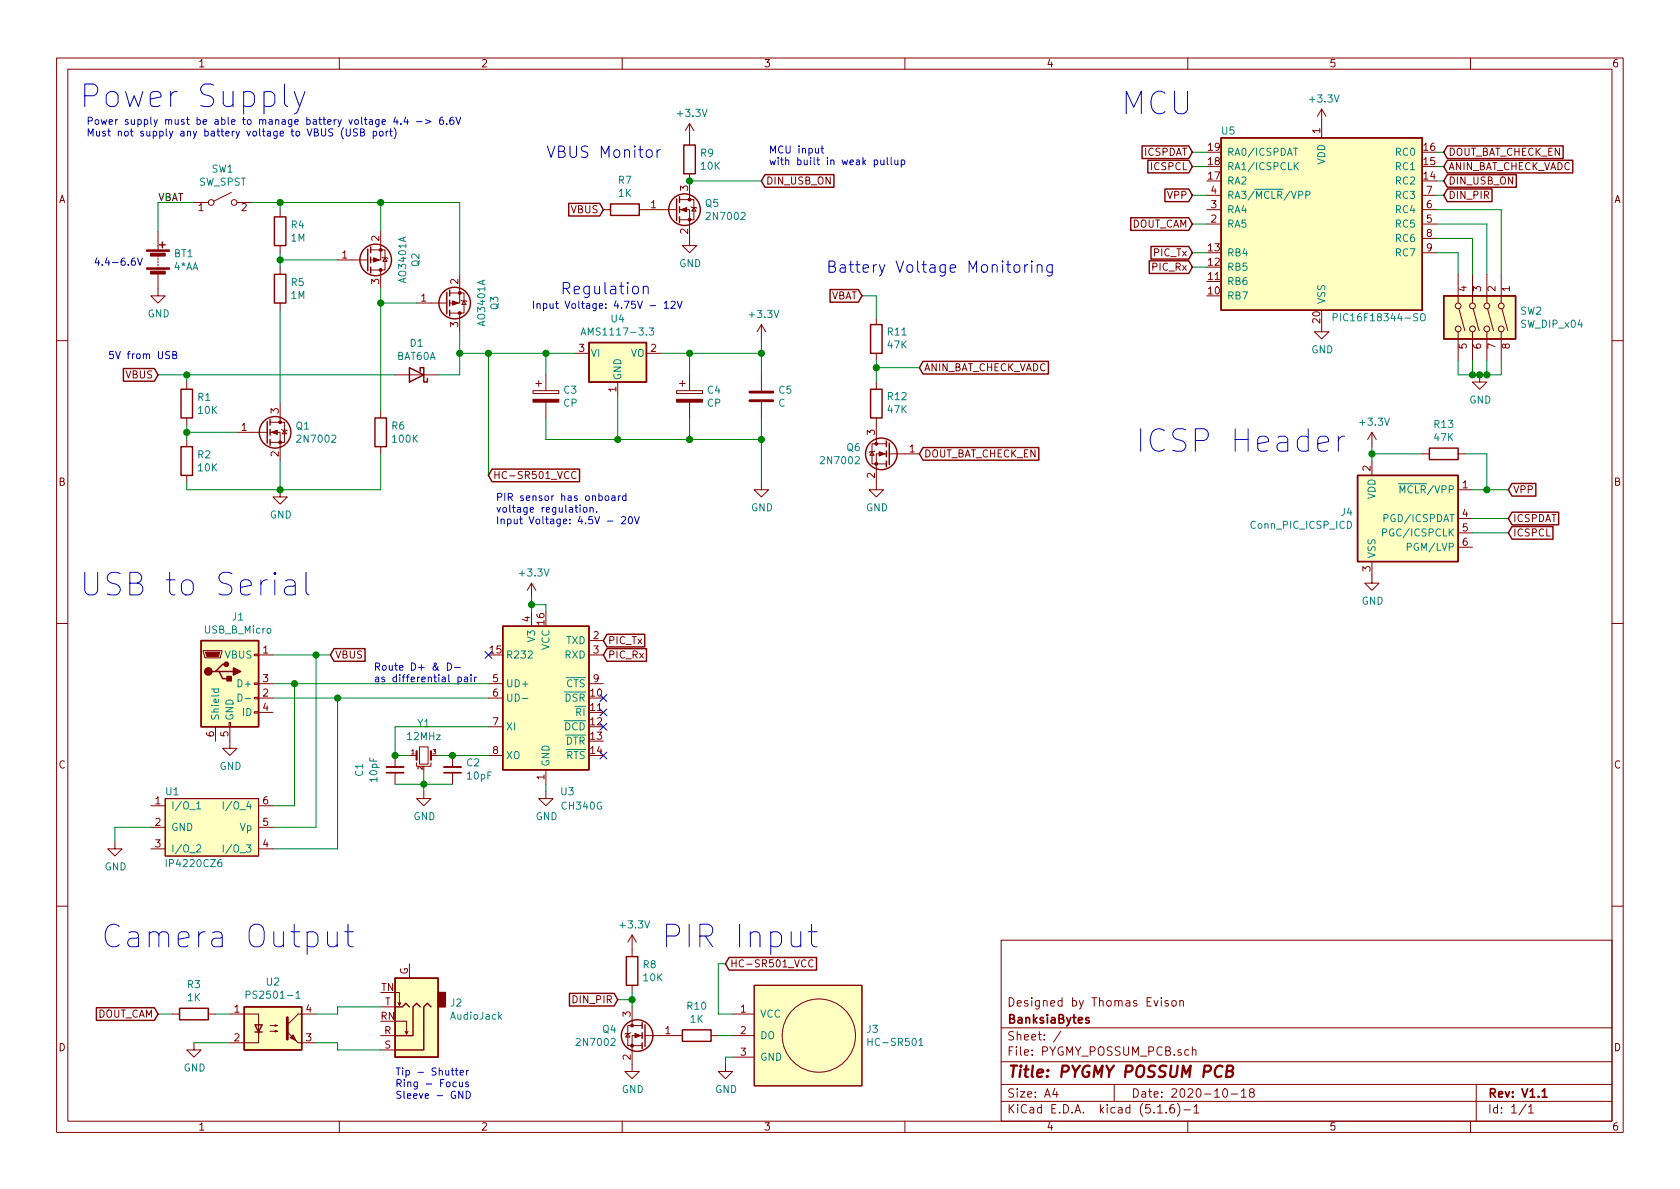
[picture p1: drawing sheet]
<svg xmlns="http://www.w3.org/2000/svg" width="297mm" height="210mm" viewBox="0 0 297 210" stroke-linecap="round" stroke-linejoin="round" font-family="sans-serif">
<g fill="none" stroke="#840000" stroke-width=".18">
<path d="M10 10.3h277v189.9h-277zM12 12.2h273v186.1h-273zM60 10.3v1.9M110 10.3v1.9M160 10.3v1.9M210 10.3v1.9M233.7 19.3l-.8 1.3M233.7 19.3v5.1M233.7 19.3l.7 1.3M260 10.3v1.9M34.3 35.8h2.5M40.9 34l-3.1 1.6"/>
<path d="M41.9 35.8h2.5M49.5 37.1v1.2M106.7 37.1h1.2M113 37.1h6.6M120.1 37.1h1.8v6.3h1.3l-1.3 1.3-1.3-1.3h1.3M120.1 35.3h2.6v3.6h-2.6M121.9 21.8v3.8M121.9 30.7v4.6M121.9 21.8l-.7 1.3M121.9 21.8l.8 1.3M122.2 36.6l.1 .1h.8l.1 .1M122.7 36.7l.4 .6h-.8z"/>
<path d="M213.4 37.1h2.5M213.4 39.6h2.5M213.4 34.5h2.5M251.5 37.1h2.5M251.5 39.6h2.5M251.5 34.5h2.5M27.9 48.5v3.8h1.3l-1.3 1.3-1.2-1.3h1.2M27.9 40.9v3.3M27.9 45.2v.3M27.9 45.7v.3M27.9 46.2v.3M27.9 46.7v.3"/>
<path d="M27.9 47.2v.3M49.5 43.4v1.3M49.5 47.2v1.3M49.5 53.6v1.3M59.7 46h5.3M65.5 44.2h2.6v3.5h-2.6M67.3 40.9v5.1h-1.8M67.3 47.7v3.3M67.6 45.5l.1 .1h.8l.1 .1M68.1 45.6l.4 .6h-.8zM73.7 53.6h5.3M79.5 51.8h2.5v3.6h-2.5"/>
<path d="M81.3 48.5v5.1h-1.8M81.3 55.4v3.3M81.5 53.1l.2 .1h.7l.1 .1M82 53.2l.4 .6h-.7zM134.6 57.4l-.7 1.3M134.6 57.4v2.5M134.6 57.4l.8 1.3M154.9 56.1v1.3M233.7 57.4v1.3h1.2l-1.2 1.2-1.3-1.2h1.3M251.5 42.2h2.5M251.5 44.7h2.5M257.8 48.5v5.1"/>
<path d="M257.8 58.7v5M258 54.6l1 3.9M260.3 48.5v5.1M260.3 58.7v5M260.5 54.6l1 3.9M262.9 48.5v5.1M262.9 58.7v5M263 54.6l1.1 3.9M265.4 48.5v5.1M265.4 58.7v5M265.6 54.6l1 3.9M10 60.2h2"/>
<path d="M33 67.6v1.2M33 73.9v1.3M33 77.7v1.3M41.9 76.4h5.3M47.8 76.4h1.7v5.1M47.8 74.7h2.5v3.5h-2.5M49.5 71.4v3.3M49.8 75.9l.1 .2h.8l.1 .1M50.3 76.1l.4 .6h-.8zM67.3 72.6v1.3M67.3 79v1.3M69.8 66.3h7.7"/>
<path d="M94.2 69.1h4.6v.5h-4.6zM94.7 67.8h1.1M95.2 67.3v1M96.5 66.3v2.8M96.5 71.1v2.8M101.6 62.5h2.5M109.2 67.6v2.5M114.3 62.5h2.5M119.6 69.1h4.6v.5h-4.6zM120.1 67.8h1.1M120.6 67.3v1M121.9 66.3v2.8"/>
<path d="M121.9 71.1v2.8M134.6 66.3v2.8M134.6 71.1v2.8M154.2 79.9l.4 .6h-.8zM154.7 79.8l-.1 .1h-.8l-.1 .1M154.9 62.5v1.2M154.9 67.6v1.2M154.9 73.9v4.6M156.7 78.5h-2.5v3.5h2.5M242.6 76.4v2.6M242.6 76.4l-.8 1.3M242.6 76.4l.7 1.3"/>
<path d="M261.6 66.3v1.3h1.3l-1.3 1.2-1.3-1.2h1.3M285 60.2h2M33 84.1v1.2M49.5 86.6v1.3h1.3l-1.3 1.2-1.2-1.2h1.2M101.9 83.5a.6 .6 0 0 0-.9 .4 .6 .6 0 0 0 .6 .7l.3-.1M134.6 85.3v1.3h1.3l-1.3 1.3-1.3-1.3h1.3M156.7 80.3h-1.8v6.3h1.3l-1.3 1.3-1.2-1.3h1.2M157.2 80.3h5.4M242.6 99.3v3.8h1.2l-1.2 1.3-1.3-1.3h1.3M242.6 81.5v2.6M251.5 80.3h1.2M257.8 80.3h1.3"/>
<path d="M257.8 86.6h2.5M257.8 91.7h2.5M257.8 94.2h2.5M257.8 96.8h2.5M10 110.3h2M35.9 115.1h3.3v.2l-.2 1h-2.8zM45 115.7h.7v.2h-.7zM45.7 115.8h2.6M94 103.1l-.8 1.3M94 103.1v2.6M94 108.2v2.5M94 103.1l.7 1.3"/>
<path d="M104.1 115.8h2.6M104.1 113.3h2.6M285 110.3h2M38.1 128.5v2.6M40.5 127.8h.3v.7h-.3zM40.6 128.5v3.8h1.3l-1.3 1.3-1.2-1.3h1.2M45 125.9h.7v.2h-.7zM45 123.3h.7v.3h-.7zM45 120.8h.7v.2h-.7zM45.7 123.4h2.6M45.7 120.9h2.6M45.7 126h2.6"/>
<path d="M69.8 133.6v2M69.8 136.6v2.1M72.4 133.6h1.3M73.7 134.9v.6h2.5v-.6M74.2 132.1h1.5v3h-1.5zM74.9 139.9v1.3h1.3l-1.3 1.3-1.2-1.3h1.2M76.2 133.6h1.3M80 133.6v2M80 136.6v2.1M86.4 123.4h2.5M86.4 120.9h2.5M86.4 128.5h2.5"/>
<path d="M86.4 133.6h2.5M96.5 139.9v1.3h1.3l-1.3 1.3-1.3-1.3h1.3M96.5 136.1v2.6M104.1 120.9h2.6M20.3 148.8v1.3h1.3l-1.3 1.3-1.3-1.3h1.3M26.7 142.5h2.5M26.7 146.3h2.5M26.7 150.1h2.5M29.2 141.2h16.5v10.2h-16.5zM45.7 142.5h2.6M45.7 146.3h2.6M45.7 150.1h2.6"/>
<path d="M10 160.2h2M30.5 179.3h1.2M36.8 179.3h1.3M40.6 179.3h5.1v3.8v-1.9M55.9 179.3h-3.2l-1.9 1.9M67.3 178h2.5M69.8 175.5h.8v2.3l.3-.5M70.4 177.3l.2 .5M72.4 170.4v2.6M111.8 165.3v3.9M111.8 174.2v1.3M111.8 178v3.4"/>
<path d="M111.8 165.3l-.8 1.3M111.8 165.3l.7 1.3M129.5 179.3h3.8M133.3 174.2h19.1v17.8h-19.1zM143.8 169.8a.6 .6 0 0 0-.9 .5 .6 .6 0 0 0 .6 .7l.3-.1M177 166.3h108v32h-108zM205.3 176.4v.2M205.3 176.9v1M206.6 177l-.4-.1-.2 .2v.3l.6 .1v.3h-.6M207.3 177.1l.2-.2 .4 .2v.7l-.2 .1-.4-.1zM208.6 177.1l.2-.2 .4 .1v.9M208.6 176.9v1"/>
<path d="M285 160.2h2M34.3 184.4v1.3h1.3l-1.3 1.2-1.3-1.2h1.3M45.7 182.5v1.9h-5.1M47.8 182.4h1.2l-.4 .1v-.3l.4 .2M47.8 181.4h1.2l-.4 .1v-.3l.4 .2M52.7 184.4h3.2M60 198.3v1.9M67.3 183.1h2.5M67.3 185.7h2.5M69.8 180.6h2.1v2.3l.2-.5M71.6 182.4l.3 .5M110 198.3v1.9"/>
<path d="M111 182.7l.4 .7h-.8zM111.5 182.6l-.1 .1h-.8l-.1 .2M113.5 183.1h-1.7v6.4h1.2l-1.2 1.2-1.3-1.2h1.3M113.5 181.4h-2.5v3.5h2.5M114 183.1h6.6M125.7 183.1h1.3M128.3 188.2v1.3h1.2l-1.2 1.2-1.3-1.2h1.3M129.5 183.1h3.8M129.5 186.9h3.8M160 198.3v1.9M177 194.8h108M177 191.8h108"/>
<path d="M177 187.8h108M177 181.8h108M186.5 192.5l-.4 1h1M186.8 193v1M187.6 182.3l-1.3 2M197 191.8v3M204.7 196.8h.8M206.2 196.7v.1M207.5 195.3a.59 .59 0 0 0-.7 .7v.5l.2 .2 .4 .1 .2-.1 .1-.5-.2-.2-.4-.1-.3 .3M208.2 195.1a1.71 1.71 0 0 1 0 2.3M209.3 196.3h1.2M210 198.3v1.9"/>
<path d="M210.2 185.7l-.4-.1-.3 .3 .1 .6h.6M210.8 185.7l.2-.1 .4 .1 .1 .9M210.8 185.1v1.5M211.1 195.8l.4-.5v1.5M211.1 196.8h.9M216.3 192.7l.4-.2a.94 .94 0 0 1 0 1.5 .79 .79 0 0 1-.4-1.3zM217.7 193.5h1.1M219.5 193l.4-.5v1.5M219.5 194h.8M221.2 193.2l-.3-.3 .1-.2 .2-.2 .4 .1 .2 .2-.1 .2-.6 .2a.48 .48 0 0 0-.1 .7l.2 .1 .5-.1a.48 .48 0 0 0-.1-.7h-.1M260 198.3v1.9M261 191.8v6.5"/>
<path d="M269.8 195.2l-1.2 2M270.3 195.8l.4-.5v1.5M270.3 196.8h.8"/>
<circle cx="37.3" cy="35.8" r=".51"/>
<circle cx="41.4" cy="35.8" r=".51"/>
<circle cx="257.8" cy="54.1" r=".51"/>
<circle cx="257.8" cy="58.2" r=".51"/>
<circle cx="260.3" cy="58.2" r=".51"/>
<circle cx="260.3" cy="54.1" r=".51"/>
<circle cx="262.9" cy="58.2" r=".51"/>
<circle cx="262.9" cy="54.1" r=".51"/>
<circle cx="265.4" cy="54.1" r=".51"/>
<circle cx="265.4" cy="58.2" r=".51"/>
<circle cx="144.8" cy="183.1" r="6.5"/>
</g>
<path d="M68.3 136.6h3.1M78.5 136.6h3M192.5 180l-.3-.1-.2 .2v.3l.5 .1v.3h-.5M272.7 193l.4-.5v1.5M272.7 194h.8" fill="none" stroke="#840000" stroke-width=".3"/>
<path d="M216.9 189.4l.9-.1a.47 .47 0 0 0 .2-.5 .47 .47 0 0 0-.3-.4h-.7l-.2 2h.8a.53 .53 0 0 0 .4-.5 .53 .53 0 0 0-.4-.5" fill="none" stroke="#840000" stroke-width=".41"/>
<g fill="none" stroke="#840000" stroke-width=".25">
<path d="M48.5 38.3h2v5.1h-2zM100.6 36h5.4l.7 1.1-.7 1.1h-5.4zM107.9 36.1h5.1v2h-5.1zM119.6 35.2v3.8M120.1 34.8v1M120.1 36.6v1M120.1 38.3v1.1M120.9 25.6h2v5.1h-2zM135.3 30.9h12.1v2.2h-12.1l-.7-1.1zM199.9 38.5h10.3l.6 1.1-.6 1.1h-10.3zM201.9 25.8h8.3l.6 1.1-.6 1.1h-8.3zM202.9 28.3h7.3l.6 1.2-.6 1.1h-7.3z"/>
<path d="M206 33.4h4.2l.6 1.1-.6 1.2h-4.2zM215.9 24.4h35.6v30.5h-35.6zM255.9 30.9h12.2v2.2h-12.2l-.6-1.1zM255.9 28.3h22.2v2.3h-22.2l-.6-1.1zM255.9 25.8h20.5v2.2h-20.5l-.6-1.1zM255.9 33.4h7.9v2.3h-7.9l-.6-1.2zM28.2 43.3h1M28.7 42.8v1M48.5 48.5h2v5.1h-2zM65 44.1v3.8M65.5 43.7v1M65.5 45.5v1"/>
<path d="M65.5 47.2v1.1M79 51.7v3.8M79.5 51.3v1M79.5 53.1v1M79.5 54.9v1M146.8 51.2h5l.6 1.1-.6 1.1h-5zM153.9 57.4h2.1v5.1h-2.1zM203.2 46.1h7l.6 1.1-.6 1.2h-7zM203.5 43.6h6.7l.6 1.1-.6 1.1h-6.7zM255.3 52.3h12.7v7.6h-12.7zM21.8 65.2h5.5l.6 1.1-.6 1.1h-5.5zM32 79h2v5.1h-2z"/>
<path d="M32 68.8h2v5.1h-2zM47.2 74.5v3.9M47.8 74.2v1M47.8 75.9v1.1M47.8 77.7v1M66.3 73.9h2v5.1h-2zM72.4 65l2.5 1.3-2.5 1.3zM74.3 65.7v-.7h.6v2.6h.7v-.7M104.1 60.6h10.2v7h-10.2zM153.9 68.8h2.1v5.1h-2.1zM156.7 78v1M156.7 79.8v1"/>
<path d="M157.2 78.4v3.8M163.2 63.9h22.2v2.2h-22.2l-.6-1.1zM163.2 79.1h20.5v2.3h-20.5l-.6-1.1zM252.7 79.2h5.1v2.1h-5.1zM87 83h15.5v2.2h-15.5l-.6-1.1zM156.7 81.5v1M240 84.1h17.8v15.2h-17.8zM267.3 85.5h4.3v2.2h-4.3l-.6-1.1zM267.3 90.6h8.3v2.2h-8.3l-.6-1.1zM267.3 93.1h7.3v2.2h-7.3l-.6-1.1zM35.6 113.3h10.1v15.2h-10.1zM38.1 118.7h.6l.7 1.3h1.2"/>
<path d="M38.7 118.7h2.6M40 117.5h-.6l-1.3 1.2h-.6M59.1 114.7h5.4v2.2h-5.4l-.7-1.1zM88.9 110.7h15.2v25.4h-15.2zM107.3 114.7h7v2.2h-7l-.6-1.1zM107.3 112.2h6.7v2.2h-6.7l-.6-1.1zM17 178.2h10.3l.6 1.1-.6 1.1h-10.3zM31.7 178.3h5.1v2h-5.1zM43.2 178h10.1v7.7h-10.1zM69.8 173h7.7v13.9h-7.7zM69.8 178h1.3l.7-.6 .6 .6M74.3 178l-.6-.6-.7 .6v5.1h-3.2"/>
<path d="M76.2 178l-.6-.6-.7 .6v7.7h-5.1M100.7 175.7h7.9l.6 1.1-.6 1.1h-7.9zM110.7 169.2h2.1v5h-2.1zM128.9 169.3h15.5v2.2h-15.5l-.6-1.1zM45.1 181.2h1.3l-.7 1.3zM45.1 182.5h1.3M113.5 180.8v1.1M113.5 182.6v1M113.5 184.4v1M114 181.2v3.8M120.6 182.1h5.1v2h-5.1z"/>
<circle cx="121" cy="37.1" r="2.79"/>
<circle cx="66.4" cy="46" r="2.79"/>
<circle cx="80.4" cy="53.6" r="2.79"/>
<circle cx="48.6" cy="76.4" r="2.79"/>
<circle cx="155.8" cy="80.3" r="2.79"/>
<circle cx="112.6" cy="183.1" r="2.79"/>
</g>
<g fill="#ffffc2" stroke="#ffffc2" stroke-width=".18">
<path d="M69.8 173h7.7v13.9h-7.7z"/>
<path d="M43.2 178h10.1v7.7h-10.1z"/>
<path d="M29.2 141.2h16.5v10.2h-16.5z"/>
<path d="M133.3 174.2h19.1v17.8h-19.1z"/>
<path d="M104.1 60.6h10.2v7h-10.2z"/>
<path d="M255.3 52.3h12.7v7.6h-12.7z"/>
<path d="M240 84.1h17.8v15.2h-17.8z"/>
<path d="M215.9 24.4h35.6v30.5h-35.6z"/>
<path d="M35.6 113.3h10.1v15.2h-10.1z"/>
<path d="M88.9 110.7h15.2v25.4h-15.2z"/>
</g>
<g fill="#840000" stroke="#840000" stroke-width=".25">
<path d="M77.5 175.5h1.2v2.5h-1.2z"/>
<path d="M40.1 119.6h.8v.8h-.8z"/>
<path d="M41.3 118.1l1.2 .6-1.2 .7z"/>
<circle cx="36.8" cy="118.7" r=".63"/>
<circle cx="40" cy="117.5" r=".38"/>
</g>
<g fill="none" stroke="#008484" stroke-width=".18">
<path d="M228.7 26.2h.7M229 29.3l.6 .7M229.6 28.7l-.8 .8M230.9 34.5l.6-.1 .1-.1-.1-.3-.1-.2h-.5v1.3M102.7 59.3l.4-1.3 .5 1.3M102.9 58.9h.6M114.8 58h.8l-.5 .5 .4 .1 .1 .4-.3 .3-.5-.2M235.7 56.1l.7-.1v-.4l-.2-.1h-.5v1.2M251.2 55.6a.45 .45 0 0 1 .7 0 .88 .88 0 0 1-.2 1.1h-.4a1.07 1.07 0 0 1-.1-1.1zM244.4 94.2l.7-.1 .1-.2-.1-.3-.2-.1h-.5v1.3M244.7 91.6l.7-.1v-.4l-.2-.1h-.5v1.2M247.2 85.5h1.5"/>
<path d="M247.5 87.2v-1.3l.5 .9 .4-.9v1.3M248.8 96.7l.7-.1v-.4l-.2-.1h-.5v1.2M37.4 121.8h1.3M37.9 121.8l-.1 .4 .2 .2 .6-.1v-.5M42.1 122.7a.64 .64 0 0 1 .7 .7 .64 .64 0 0 1-.7 .6zM43.4 123.5h.9M92.4 123.5h.9M34.8 142.1l.3-.3v1.2M34.8 149.5l.5-.1 .2 .4-.1 .2-.7 .7h.8M34.8 143h.7M39.5 141.8v1.2M39.5 149.4v1.3"/>
<path d="M41 149.3l-1.1 1.7M41 141.7l-1.1 1.7M43.5 175.9l.7-.1v-.4l-.2-.1h-.5v1.2M52.3 175.6l.4-.3v1.2M52.3 176.5h.8M88.3 179.8l.4 .4M88.7 179.4l-.5 .5M153.5 183.6v1.3M153.5 184.2h.7M162.5 184.9h.7"/>
</g>
<g fill="#840000" stroke="#840000" stroke-width=".18">
<path d="M66 45.6l1.1 .4-1.1 .3z"/>
<path d="M155.4 79.9l1.1 .4-1.1 .3z"/>
<path d="M50.8 182.5l1.9 1.9z"/>
<path d="M51.3 183.5l.5-.5 .5 1z"/>
<path d="M120.4 37.1l1-.4v.8z"/>
<path d="M48 76.4l1-.3v.7z"/>
<path d="M80 53.2l1 .4-1 .4z"/>
<path d="M25.9 47.4h4.1v.2h-4.1z"/>
<path d="M25.9 44.2h4.1v.2h-4.1z"/>
<path d="M26.6 47.9h2.6v.6h-2.6z"/>
<path d="M26.6 44.8h2.6v.5h-2.6z"/>
<path d="M94.2 70.6h4.6v.5h-4.6z"/>
<path d="M119.6 70.6h4.6v.5h-4.6z"/>
<path d="M112.3 182.7l1 .4-1 .4z"/>
<path d="M36.3 115.3h2.6l-.3 .8h-2z"/>
<circle cx="67.3" cy="44.2" r=".25"/>
<circle cx="67.3" cy="47.7" r=".25"/>
<circle cx="154.9" cy="82" r=".25"/>
<circle cx="154.9" cy="78.5" r=".25"/>
<circle cx="121.9" cy="38.9" r=".25"/>
<circle cx="121.9" cy="35.3" r=".25"/>
<circle cx="49.5" cy="78.2" r=".25"/>
<circle cx="49.5" cy="74.7" r=".25"/>
<circle cx="81.3" cy="51.8" r=".25"/>
<circle cx="81.3" cy="55.4" r=".25"/>
<circle cx="111.8" cy="184.9" r=".25"/>
<circle cx="111.8" cy="181.4" r=".25"/>
</g>
<path d="M132.6 70.9h4.1M132.6 69.3h4.1M50.8 180v3.8" fill="none" stroke="#840000" stroke-width=".51"/>
<path d="M68.3 135.6h3.1M78.5 135.6h3" fill="none" stroke="#840000" stroke-width=".33"/>
<path d="M73.7 132.8v1.6M76.2 132.8v1.6" fill="none" stroke="#840000" stroke-width=".38"/>
<g fill="none" stroke="#008400" stroke-width=".18">
<path d="M34.3 35.8h-6.4v5.1M44.4 35.8h36.9v12.7M49.5 35.8v1.3M67.3 35.8v5.1M121.9 32h12.7M210.8 39.6h2.6M210.8 34.5h2.6M210.8 29.5h2.6M210.8 26.9h2.6M254 39.6h8.9v8.9M254 37.1h11.4v11.4M254 34.5h1.3"/>
<path d="M254 32h1.3M254 29.5h1.3M254 26.9h1.3M49.5 44.7v2.5M49.5 54.9v16.5M49.5 46h10.2M67.3 51v21.6M67.3 53.6h6.4M81.3 58.7v7.6h-3.8M134.6 59.9v6.4M152.4 52.3h2.5v3.8M210.8 47.2h2.6"/>
<path d="M210.8 44.7h2.6M254 44.7h3.8v3.8M254 42.2h6.3v6.3M27.9 66.3h41.9M33 66.3v1.3M33 75.2v2.5M33 76.4h8.9M81.3 62.5h20.3M86.4 62.5v21.6M96.5 62.5v3.8M96.5 73.9v3.8h38.1M109.2 70.1v7.6"/>
<path d="M116.8 62.5h17.8M121.9 62.5v3.8M121.9 73.9v3.8M134.6 73.9v11.4M154.9 63.7v3.9M154.9 65h7.7M242.6 79v2.5M257.8 63.7v2.6h7.6v-2.6M260.3 63.7v2.6M262.9 63.7v2.6M49.5 81.5v5.1M67.3 80.3v6.3h-34.3v-1.3"/>
<path d="M242.6 80.3h8.9M259.1 80.3h3.8v6.3M260.3 86.6h6.4M260.3 94.2h6.4M260.3 91.7h6.4M48.3 115.8h10.1M55.9 115.8v30.5h-7.6M94 105.7v2.5M94 106.9h2.5v1.3M48.3 120.9h38.1M48.3 123.4h38.1M52.1 120.9v21.6h-3.8"/>
<path d="M59.7 123.4v26.7h-11.4M69.8 138.7h10.2M74.9 136.1v3.8M77.5 133.6h8.9M86.4 128.5h-16.6v5.1h2.6M96.5 138.7v1.2M26.7 146.3h-6.4v2.5M27.9 179.3h2.6M38.1 179.3h2.5M67.3 178h-7.6v1.3h-3.8M109.2 176.8h2.6M111.8 175.5v2.5"/>
<path d="M127 170.4v8.9h2.5M34.3 184.4h6.3M55.9 184.4h3.8v1.3h7.6M127 183.1h2.5M129.5 186.9h-1.2v1.3"/>
</g>
<g fill="none" stroke="#0000c2" stroke-width=".18">
<path d="M50.3 14.9v3.4l.2 .4 .4 .1M52 16.2l1 2.6M53.9 16.2l-1.3 3.6-.6 .4M60.7 22.6a1.4 1.4 0 0 0 0 1.9M61.2 22.8v1l.2 .2h.3l.2-.2v-1M63.2 22.9l-.5-.1-.2 .1 .1 .4 .5 .3 .1 .2-.2 .2h-.5M63.8 23.4l.5-.1 .1-.2-.1-.2-.5-.1v1.2h.4l.2-.1 .1-.3-.3-.2M66 23.3l.3-.1 .3 .2-.1 .6h-.5M66 23.2v1.3M67.2 23.3l.3-.1 .2 .2-.1 .6h-.3l-.2-.1zM67.6 21.6l.5-.1v-.3h-.4l-.1 .1v.6h.5M68.3 23.2v.8"/>
<path d="M68.6 23.2l-.3 .2M68.9 23.2h.5M69.1 22.8v1.1l.3 .1M69.7 22.6a1.47 1.47 0 0 1 0 1.9M69.9 20.7l-.3 .9h.8M70.2 21.2v.8M70.9 21.9v.1M71.7 20.7l-.3 .9h.8M72 21.2v.8M73.7 21.5h.9M75.2 21.2l1 .3-1 .4M78.3 20.7l-.3 .1a.87 .87 0 0 0 0 1.2l.4-.1v-.6l-.4-.1-.3 .3"/>
<path d="M79 21.9v.1M80.1 20.7l-.4 .1-.2 .5 .1 .6 .2 .1 .3-.1 .2-.1-.2-.5-.3-.1-.3 .3M80.6 20.7l.5 1.3 .4-1.3M114.4 26.7a.55 .55 0 0 1 .5-.2 .55 .55 0 0 1 .4 .4v.6a.55 .55 0 0 1-.5 .4 .55 .55 0 0 1-.6-.4zM116.2 26.5v1.3M116.7 26.5l-.3 .1-.2 .3M145.1 26.2h.5M145.3 25.8v1.1l.3 .2M154.6 28.3h.3l.3 .2-.1 .6h-.5M155.7 28.3l.1 .8h.3l.2-.1M156.3 28.3v.8M156.9 27.9v1.1l.1 .1"/>
<path d="M157.6 27.9v1.1l.1 .1M158.2 28.3l.1 .8h.3l.1-.1M158.7 28.3v.8M159.4 28.3h.3l.3 .2-.2 .6h-.4M159.4 28.3v1.3M23.8 45.6h-.2a.79 .79 0 0 0-.1 1.3l.4-.1v-.6l-.4-.1-.3 .3M24.3 45.6l.4 1.3 .5-1.3M113.7 50.8a.52 .52 0 0 1 .8-.1l.1 1.3M113.7 50.6v1.4M115 54h.9M117.4 53.6l.4-.3v1.2M117.4 54.5h.8"/>
<path d="M118.7 53.4l.5-.1 .2 .3-.1 .2-.7 .7h.8M119.7 53.3l.5 1.2 .4-1.2M179.5 46.9a.54 .54 0 0 1 .8 .3v.6a.54 .54 0 0 1-.5 .4 .54 .54 0 0 1-.5-.4v-.6zM181.2 46.8v1.4M181.8 46.8l-.4 .1-.2 .3M182.4 46.1l-.1 .1h.2l-.1-.1v.2M182.4 46.8v1.4M183.4 47a.49 .49 0 0 1 .9 .1v1.1M183.4 46.8v1.4M186.1 46.8v1.6a.56 .56 0 0 1-.9 .3M186.1 46.9l-.6-.1-.4 .4v.6l.2 .3 .2 .1 .6-.1M30 62.2l-.5-.1-.2 .2 .1 .4 .5 .2 .1 .3-.2 .2h-.5"/>
<path d="M30.6 62.8l.5-.1 .1-.2-.1-.2-.5-.2v1.3h.4l.2-.1 .1-.3-.3-.2M236.6 77.1v2.7M237.7 77.1a1 1 0 0 0-1.1 .8M102.6 89.3v.1M102.6 89.7v.9M103.2 89.8l.3-.1 .3 .3-.1 .5-.3 .1-.2-.2zM104.3 89.9l.2-.2 .3 .1 .1 .8M104.3 89.7v.9M105.5 90.4v.2M107 87.8l.2-.1 .4 .1v.5l-.1 .2h-.3l-.2-.1zM107.4 92.1h1M108.2 87.7h.5v.8"/>
<path d="M108.7 88h-.4l-.2 .2 .2 .3h.4M109.3 87.7v.8M109.7 87.7l-.4 .2M109.9 91.5l.5-.1 .2 .1v.2v.2l-.8 .7h.8M110.7 87.7h-.4l-.2 .2 .1 .6h.5M110.7 87.2v1.3M111.2 91.5l.2-.1a.67 .67 0 0 1 .5 .6 .67 .67 0 0 1-.5 .6l-.2-.2-.1-.3zM112.2 91.4l.4 1.2 .4-1.2M50.5 102.7l.4-.2h.7l.4 .2 .2 .4v2.1M52.2 103.5l-.4 .2h-.9a.78 .78 0 0 0-.6 .7 .78 .78 0 0 0 .6 .8h.9l.4-.2M54.1 101.2v3.4l.2 .4 .4 .2M79.1 117.2a.64 .64 0 0 1 .7 .7 .64 .64 0 0 1-.7 .6z"/>
<path d="M80.4 118h1M81 119.8l.4-.1 .2 .3-.1 .5h-.5M81 119.7v1.3M82.1 119.8h.5l.1 .8M83.3 119.3v.1M83.3 119.7v.9M83.9 119.7v.9M84.3 119.7l-.3 .1-.1 .2M82.7 120l-.5 .1-.1 .2v.2h.6M57.9 164.8v2.1l.2 .4a1.09 1.09 0 0 0 1.5-.2M59.6 164.8v2.6M61 164.8h1.5"/>
<path d="M61.5 163.4v3.5l.2 .4 .4 .1h.4M142.9 164.8h1.5M143.5 163.4v3.5l.2 .4 .7 .1M79.8 189.3h.5M80 188.8v1.1l.3 .2M80.5 189.3h.5M80.7 188.8v1.1l.3 .2M80.7 191.4l-.4-.1-.2 .3 .1 .5h.5M81.2 191.3l.1 .8 .3 .1 .2-.2M81.4 189.7l.5-.1v-.3h-.4l-.1 .2v.6h.5M81.8 191.3v.9M81.8 193v1.2l-.7-1.2v1.2"/>
<path d="M82.4 193a.64 .64 0 0 1 .8 .6 .64 .64 0 0 1-.8 .6zM82.5 189.3v.8M82.8 191.4l-.3-.1-.2 .2 .1 .2 .4 .1v.3h-.5M82.9 189.3l-.4 .2"/>
</g>
<g fill="#008400" stroke="#008400" stroke-width=".25">
<circle cx="33" cy="76.4" r=".51"/>
<circle cx="111.8" cy="176.8" r=".51"/>
<circle cx="67.3" cy="35.8" r=".51"/>
<circle cx="67.3" cy="53.6" r=".51"/>
<circle cx="121.9" cy="62.5" r=".51"/>
<circle cx="121.9" cy="77.7" r=".51"/>
<circle cx="96.5" cy="62.5" r=".51"/>
<circle cx="134.6" cy="77.7" r=".51"/>
<circle cx="109.2" cy="77.7" r=".51"/>
<circle cx="121.9" cy="32" r=".51"/>
<circle cx="242.6" cy="80.3" r=".51"/>
<circle cx="262.9" cy="86.6" r=".51"/>
<circle cx="94" cy="106.9" r=".51"/>
<circle cx="260.3" cy="66.3" r=".51"/>
<circle cx="261.6" cy="66.3" r=".51"/>
<circle cx="74.9" cy="138.7" r=".51"/>
<circle cx="80" cy="133.6" r=".51"/>
<circle cx="69.9" cy="133.6" r=".51"/>
<circle cx="55.9" cy="115.8" r=".51"/>
<circle cx="49.5" cy="46" r=".51"/>
<circle cx="154.9" cy="65" r=".51"/>
<circle cx="86.4" cy="62.5" r=".51"/>
<circle cx="81.3" cy="62.5" r=".51"/>
<circle cx="134.6" cy="62.5" r=".51"/>
<circle cx="49.5" cy="35.8" r=".51"/>
<circle cx="33" cy="66.3" r=".51"/>
<circle cx="49.5" cy="86.6" r=".51"/>
<circle cx="52.1" cy="120.9" r=".51"/>
<circle cx="262.9" cy="66.3" r=".51"/>
<circle cx="59.7" cy="123.4" r=".51"/>
</g>
<path d="M85.8 115.2l1.2 1.2M87 115.2l-1.2 1.2M106.1 133l1.2 1.2M106.1 122.8l1.2 1.2M106.1 125.4l1.2 1.2M106.1 127.9l1.2 1.2M107.3 133l-1.2 1.2M107.3 122.8l-1.2 1.2M107.3 125.4l-1.2 1.2M107.3 127.9l-1.2 1.2" fill="none" stroke="#000084" stroke-width=".18"/>
<g font-size="5.6" fill="#0000c2">
<text x="14" y="19">Power Supply</text>
<text x="198.1" y="20.3">MCU</text>
<text x="200.7" y="80">ICSP Header</text>
<text x="14" y="105.4">USB to Serial</text>
<text x="17.8" y="167.6">Camera Output</text>
<text x="116.8" y="167.6">PIR Input</text>
</g>
<g font-size="2.8" fill="#0000c2">
<text x="96.5" y="27.9">VBUS Monitor</text>
<text x="99.1" y="52.1">Regulation</text>
<text x="146" y="48.3">Battery Voltage Monitoring</text>
</g>
<text font-size="2.8" fill="#840000" x="178" y="190.5">Title: PYGMY POSSUM PCB</text>
<g font-size="2.1" fill="#840000">
<text x="178" y="178">Designed by Thomas Evison</text>
<text x="178" y="184">Sheet: /</text>
<text x="178" y="181">BanksiaBytes</text>
<text x="178" y="186.7">File: PYGMY_POSSUM_PCB.sch</text>
<text x="178" y="196.9">KiCad E.D.A. kicad (5.1.6)-1</text>
<text x="178" y="194.1">Size: A4</text>
<text x="200" y="194.1">Date: 2020-10-18</text>
<text x="263" y="194.1">Rev: V1.1</text>
<text x="263" y="196.9">Id: 1/1</text>
</g>
<g font-size="1.8" fill="#840000">
<text x="35" y="11.9">1</text>
<text x="85" y="11.9">2</text>
<text x="135" y="11.9">3</text>
<text x="185" y="11.9">4</text>
<text x="235" y="11.9">5</text>
<text x="285" y="11.9">6</text>
<text x="233.4" y="23.6" transform="rotate(-90 233.4 23.6)">1</text>
<text x="202.3" y="27.6">ICSPDAT</text>
<text x="213.7" y="29.2">18</text>
<text x="213.7" y="26.7">19</text>
<text x="251.8" y="29.2">15</text>
<text x="251.8" y="26.7">16</text>
<text x="256.1" y="27.6">DOUT_BAT_CHECK_EN</text>
<text x="10.4" y="35.9">A</text>
<text x="121.7" y="33.8" transform="rotate(-90 121.7 33.8)">3</text>
<text x="135.4" y="32.6">DIN_USB_ON</text>
<text x="203.6" y="30.1">ICSPCL</text>
<text x="206.5" y="35.2">VPP</text>
<text x="213.7" y="31.7">17</text>
<text x="214.1" y="34.3">4</text>
<text x="251.8" y="31.7">14</text>
<text x="252.2" y="34.3">7</text>
<text x="256.1" y="32.6">DIN_USB_ON</text>
<text x="256.1" y="30.1">ANIN_BAT_CHECK_VADC</text>
<text x="256.1" y="35.2">DIN_PIR</text>
<text x="285.4" y="35.9">A</text>
<text x="35.1" y="37.3">1</text>
<text x="42.7" y="37.3">2</text>
<text x="101" y="37.7">VBUS</text>
<text x="115.1" y="36.8">1</text>
<text x="121.7" y="41.4" transform="rotate(-90 121.7 41.4)">2</text>
<text x="200" y="40.3">DOUT_CAM</text>
<text x="214.1" y="39.4">2</text>
<text x="214.1" y="36.8">3</text>
<text x="252.2" y="39.4">5</text>
<text x="252.2" y="36.8">6</text>
<text x="252.2" y="41.9">8</text>
<text x="60.5" y="45.7">1</text>
<text x="67.1" y="42.6" transform="rotate(-90 67.1 42.6)">2</text>
<text x="203.8" y="47.9">PIC_Rx</text>
<text x="204" y="45.3">PIC_Tx</text>
<text x="213.7" y="47">12</text>
<text x="213.7" y="44.4">13</text>
<text x="252.2" y="44.4">9</text>
<text x="67.1" y="50.3" transform="rotate(-90 67.1 50.3)">3</text>
<text x="74.4" y="53.3">1</text>
<text x="81" y="50.3" transform="rotate(-90 81 50.3)">2</text>
<text x="146.8" y="53">VBAT</text>
<text x="213.7" y="52.1">10</text>
<text x="213.7" y="49.5">11</text>
<text x="259.3" y="51.5" transform="rotate(-90 259.3 51.5)">4</text>
<text x="261.9" y="51.5" transform="rotate(-90 261.9 51.5)">3</text>
<text x="264.4" y="51.5" transform="rotate(-90 264.4 51.5)">2</text>
<text x="267" y="51.5" transform="rotate(-90 267 51.5)">1</text>
<text x="81" y="57.9" transform="rotate(-90 81 57.9)">3</text>
<text x="233.4" y="57.1" transform="rotate(-90 233.4 57.1)">20</text>
<text x="102.4" y="62.2">3</text>
<text x="115.1" y="62.2">2</text>
<text x="163.3" y="65.7">ANIN_BAT_CHECK_VADC</text>
<text x="259.3" y="61.7" transform="rotate(-90 259.3 61.7)">5</text>
<text x="261.9" y="61.7" transform="rotate(-90 261.9 61.7)">6</text>
<text x="264.4" y="61.7" transform="rotate(-90 264.4 61.7)">7</text>
<text x="267" y="61.7" transform="rotate(-90 267 61.7)">8</text>
<text x="22.3" y="66.9">VBUS</text>
<text x="109" y="69.3" transform="rotate(-90 109 69.3)">1</text>
<text x="42.7" y="76.2">1</text>
<text x="49.3" y="73.1" transform="rotate(-90 49.3 73.1)">3</text>
<text x="154.7" y="76.9" transform="rotate(-90 154.7 76.9)">3</text>
<text x="49.3" y="80.7" transform="rotate(-90 49.3 80.7)">2</text>
<text x="160.8" y="80">1</text>
<text x="163.3" y="80.9">DOUT_BAT_CHECK_EN</text>
<text x="242.3" y="83.3" transform="rotate(-90 242.3 83.3)">2</text>
<text x="10.4" y="85.9">B</text>
<text x="87.1" y="84.7">HC-SR501_VCC</text>
<text x="154.7" y="84.6" transform="rotate(-90 154.7 84.6)">2</text>
<text x="258.6" y="86.4">1</text>
<text x="267.5" y="87.2">VPP</text>
<text x="285.4" y="85.9">B</text>
<text x="258.6" y="91.4">4</text>
<text x="258.6" y="94">5</text>
<text x="267.5" y="92.3">ICSPDAT</text>
<text x="267.5" y="94.9">ICSPCL</text>
<text x="242.3" y="101.1" transform="rotate(-90 242.3 101.1)">3</text>
<text x="258.6" y="96.5">6</text>
<text x="93.7" y="110" transform="rotate(-90 93.7 110)">4</text>
<text x="96.3" y="110.4" transform="rotate(-90 96.3 110.4)">16</text>
<text x="104.9" y="113">2</text>
<text x="107.5" y="113.9">PIC_Tx</text>
<text x="46.5" y="115.6">1</text>
<text x="59.2" y="116.5">VBUS</text>
<text x="86.7" y="115.6">15</text>
<text x="104.9" y="115.6">3</text>
<text x="107.5" y="116.5">PIC_Rx</text>
<text x="46.5" y="123.2">2</text>
<text x="46.5" y="120.6">3</text>
<text x="46.5" y="125.7">4</text>
<text x="87.1" y="120.6">5</text>
<text x="87.1" y="123.2">6</text>
<text x="104.4" y="123.2">10</text>
<text x="104.4" y="125.7">11</text>
<text x="104.9" y="120.6">9</text>
<text x="37.8" y="130.3" transform="rotate(-90 37.8 130.3)">6</text>
<text x="40.4" y="130.3" transform="rotate(-90 40.4 130.3)">5</text>
<text x="87.1" y="128.3">7</text>
<text x="104.4" y="128.3">12</text>
<text x="104.4" y="130.8">13</text>
<text x="10.4" y="135.9">C</text>
<text x="87.1" y="133.3">8</text>
<text x="96.3" y="137.9" transform="rotate(-90 96.3 137.9)">1</text>
<text x="104.4" y="133.3">14</text>
<text x="285.4" y="135.9">C</text>
<text x="27.5" y="142.2">1</text>
<text x="46.5" y="142.2">6</text>
<text x="27.5" y="146">2</text>
<text x="27.5" y="149.9">3</text>
<text x="46.5" y="149.9">4</text>
<text x="46.5" y="146">5</text>
<text x="72.1" y="172.4" transform="rotate(-90 72.1 172.4)">G</text>
<text x="129.1" y="171.1">HC-SR501_VCC</text>
<text x="17.1" y="180">DOUT_CAM</text>
<text x="41.4" y="179.1">1</text>
<text x="54.1" y="179.1">4</text>
<text x="67.4" y="175.3">TN</text>
<text x="68" y="177.8">T</text>
<text x="101.4" y="177.4">DIN_PIR</text>
<text x="111.5" y="179.8" transform="rotate(-90 111.5 179.8)">3</text>
<text x="131" y="179.1">1</text>
<text x="10.4" y="185.9">D</text>
<text x="41.4" y="184.1">2</text>
<text x="54.1" y="184.1">3</text>
<text x="67.3" y="180.3">RN</text>
<text x="67.9" y="182.9">R</text>
<text x="68" y="185.4">S</text>
<text x="117.6" y="182.9">1</text>
<text x="131" y="182.9">2</text>
<text x="285.4" y="185.9">D</text>
<text x="111.5" y="187.4" transform="rotate(-90 111.5 187.4)">2</text>
<text x="131" y="186.7">3</text>
<text x="35" y="199.9">1</text>
<text x="85" y="199.9">2</text>
<text x="135" y="199.9">3</text>
<text x="185" y="199.9">4</text>
<text x="235" y="199.9">5</text>
<text x="285" y="199.9">6</text>
</g>
<g font-size="1.8" fill="#0000c2">
<text x="15.2" y="22.1">Power supply must be able to manage battery voltage 4.4 -&gt; 6.6V</text>
<text x="15.2" y="24.1">Must not supply any battery voltage to VBUS (USB port)</text>
<text x="135.9" y="27.1">MCU input</text>
<text x="135.9" y="29.2">with built in weak pullup</text>
<text x="16.5" y="47">4.4-6.6V</text>
<text x="94" y="54.6">Input Voltage: 4.75V - 12V</text>
<text x="19" y="63.5">5V from USB</text>
<text x="87.6" y="88.6">PIR sensor has onboard</text>
<text x="87.6" y="90.6">voltage regulation.</text>
<text x="87.6" y="92.7">Input Voltage: 4.5V - 20V</text>
<text x="66" y="118.6">Route D+ &amp; D-</text>
<text x="66" y="120.6">as differential pair</text>
<text x="69.8" y="190.2">Tip - Shutter</text>
<text x="69.8" y="192.2">Ring - Focus</text>
<text x="69.8" y="194.3">Sleeve - GND</text>
</g>
<g font-size="1.8" fill="#008484">
<text x="120" y="20.7">+3.3V</text>
<text x="216.1" y="23.8">U5</text>
<text x="231.7" y="18.1">+3.3V</text>
<text x="123.9" y="27.7">R9</text>
<text x="216.9" y="27.6">RA0/ICSPDAT</text>
<text x="234.3" y="29.1" transform="rotate(-90 234.3 29.1)">VDD</text>
<text x="246.9" y="27.6">RC0</text>
<text x="35.2" y="32.8">SW_SPST</text>
<text x="37.5" y="30.5">SW1</text>
<text x="109.4" y="32.5">R7</text>
<text x="109.4" y="34.8">1K</text>
<text x="124" y="30">10K</text>
<text x="216.9" y="32.6">RA2</text>
<text x="216.9" y="30.1">RA1/ICSPCLK</text>
<text x="216.9" y="35.2">RA3/MCLR/VPP</text>
<text x="246.9" y="32.6">RC2</text>
<text x="246.9" y="30.1">RC1</text>
<text x="246.9" y="35.2">RC3</text>
<text x="51.5" y="40.4">R4</text>
<text x="124.7" y="36.6">Q5</text>
<text x="125.2" y="38.9">2N7002</text>
<text x="216.9" y="40.3">RA5</text>
<text x="216.9" y="37.7">RA4</text>
<text x="246.9" y="40.3">RC5</text>
<text x="246.9" y="37.7">RC4</text>
<text x="30.8" y="45.5">BT1</text>
<text x="30.8" y="47.8">4*AA</text>
<text x="51.5" y="42.7">1M</text>
<text x="74.1" y="47.1" transform="rotate(-90 74.1 47.1)">Q2</text>
<text x="120.1" y="47.2">GND</text>
<text x="216.9" y="47.9">RB5</text>
<text x="216.9" y="45.3">RB4</text>
<text x="246.9" y="42.8">RC6</text>
<text x="246.9" y="45.3">RC7</text>
<text x="51.5" y="52.9">1M</text>
<text x="51.5" y="50.6">R5</text>
<text x="71.8" y="49.9" transform="rotate(-90 71.8 49.9)">AO3401A</text>
<text x="216.9" y="53">RB7</text>
<text x="216.9" y="50.4">RB6</text>
<text x="234.3" y="53.8" transform="rotate(-90 234.3 53.8)">VSS</text>
<text x="26.1" y="56.1">GND</text>
<text x="85.8" y="57.5" transform="rotate(-90 85.8 57.5)">AO3401A</text>
<text x="88.1" y="54.8" transform="rotate(-90 88.1 54.8)">Q3</text>
<text x="103.8" y="59.3">AMS1117-3.3</text>
<text x="108.1" y="57">U4</text>
<text x="132.7" y="56.2">+3.3V</text>
<text x="157" y="59.3">R11</text>
<text x="236.8" y="56.8">PIC16F18344-SO</text>
<text x="268.8" y="55.6">SW2</text>
<text x="269" y="58">SW_DIP_x04</text>
<text x="70.2" y="63.6">BAT60A</text>
<text x="72.5" y="61.3">D1</text>
<text x="104.4" y="63.1">VI</text>
<text x="111.5" y="63.1">VO</text>
<text x="157" y="61.6">47K</text>
<text x="231.9" y="62.5">GND</text>
<text x="35" y="70.9">R1</text>
<text x="99.6" y="71.9">CP</text>
<text x="99.7" y="69.6">C3</text>
<text x="109.9" y="67.3" transform="rotate(-90 109.9 67.3)">GND</text>
<text x="125" y="71.9">CP</text>
<text x="125.1" y="69.6">C4</text>
<text x="137.6" y="71.9">C</text>
<text x="137.7" y="69.6">C5</text>
<text x="157" y="70.8">R12</text>
<text x="259.8" y="71.4">GND</text>
<text x="35.1" y="73.2">10K</text>
<text x="52.4" y="76">Q1</text>
<text x="69.3" y="76">R6</text>
<text x="157" y="73.1">47K</text>
<text x="240.6" y="75.3">+3.3V</text>
<text x="253.6" y="75.7">R13</text>
<text x="253.6" y="78">47K</text>
<text x="35" y="81">R2</text>
<text x="35.1" y="83.4">10K</text>
<text x="52.9" y="78.3">2N7002</text>
<text x="69.5" y="78.3">100K</text>
<text x="145.4" y="82.1">2N7002</text>
<text x="149.8" y="79.8">Q6</text>
<text x="243.2" y="88.3" transform="rotate(-90 243.2 88.3)">VDD</text>
<text x="248.2" y="87.2">MCLR/VPP</text>
<text x="47.7" y="91.7">GND</text>
<text x="132.8" y="90.4">GND</text>
<text x="153.1" y="90.4">GND</text>
<text x="221.3" y="93.5">Conn_PIC_ICSP_ICD</text>
<text x="237.2" y="91.2">J4</text>
<text x="245.2" y="92.3">PGD/ICSPDAT</text>
<text x="245.2" y="94.9">PGC/ICSPCLK</text>
<text x="92" y="101.9">+3.3V</text>
<text x="243.2" y="98.8" transform="rotate(-90 243.2 98.8)">VSS</text>
<text x="249.4" y="97.4">PGM/LVP</text>
<text x="240.7" y="106.9">GND</text>
<text x="36.2" y="112">USB_B_Micro</text>
<text x="41.1" y="109.7">J1</text>
<text x="94.6" y="113.4" transform="rotate(-90 94.6 113.4)">V3</text>
<text x="100.1" y="113.9">TXD</text>
<text x="39.8" y="116.5">VBUS</text>
<text x="89.4" y="116.5">R232</text>
<text x="97.2" y="115" transform="rotate(-90 97.2 115)">VCC</text>
<text x="99.9" y="116.5">RXD</text>
<text x="42.4" y="121.5">D+</text>
<text x="89.4" y="121.5">UD+</text>
<text x="89.4" y="124.1">UD-</text>
<text x="99.9" y="124.1">DSR</text>
<text x="100.1" y="121.5">CTS</text>
<text x="38.7" y="127.5" transform="rotate(-90 38.7 127.5)">Shield</text>
<text x="41.3" y="127.5" transform="rotate(-90 41.3 127.5)">GND</text>
<text x="42.9" y="126.6">ID</text>
<text x="72.1" y="130.9">12MHz</text>
<text x="73.9" y="128.6">Y1</text>
<text x="89.4" y="129.2">XI</text>
<text x="99.8" y="129.2">DCD</text>
<text x="100" y="131.7">DTR</text>
<text x="101.9" y="126.6">RI</text>
<text x="38.8" y="136.1">GND</text>
<text x="64.2" y="137.3" transform="rotate(-90 64.2 137.3)">C1</text>
<text x="82.5" y="135.5">C2</text>
<text x="82.7" y="137.8">10pF</text>
<text x="89.4" y="134.2">XO</text>
<text x="97.2" y="135.6" transform="rotate(-90 97.2 135.6)">GND</text>
<text x="100.1" y="134.2">RTS</text>
<text x="29.4" y="140.6">U1</text>
<text x="30.2" y="143.1">I/O_1</text>
<text x="40.4" y="143.1">I/O_4</text>
<text x="66.7" y="138.2" transform="rotate(-90 66.7 138.2)">10pF</text>
<text x="99.2" y="140.6">U3</text>
<text x="99.4" y="143.2">CH340G</text>
<text x="30.2" y="146.9">GND</text>
<text x="42.4" y="146.9">Vp</text>
<text x="73.1" y="145">GND</text>
<text x="94.7" y="145">GND</text>
<text x="18.5" y="153.9">GND</text>
<text x="29.8" y="153.3">IP4220CZ6</text>
<text x="30.2" y="150.7">I/O_2</text>
<text x="40.4" y="150.7">I/O_3</text>
<text x="109.8" y="164.2">+3.3V</text>
<text x="113.7" y="171.2">R8</text>
<text x="113.8" y="173.5">10K</text>
<text x="33.2" y="174.7">R3</text>
<text x="33.2" y="177.1">1K</text>
<text x="44.3" y="176.6">PS2501-1</text>
<text x="47.1" y="174.3">U2</text>
<text x="79.7" y="178">J2</text>
<text x="121.6" y="178.6">R10</text>
<text x="134.4" y="180">VCC</text>
<text x="79.8" y="180.3">AudioJack</text>
<text x="102.2" y="185">2N7002</text>
<text x="106.6" y="182.6">Q4</text>
<text x="122.1" y="180.9">1K</text>
<text x="134.4" y="183.8">DO</text>
<text x="153.3" y="182.6">J3</text>
<text x="154.1" y="185">HC-SR501</text>
<text x="32.5" y="189.5">GND</text>
<text x="134.4" y="187.6">GND</text>
<text x="109.9" y="193.3">GND</text>
<text x="126.4" y="193.3">GND</text>
</g>
<text font-size="1.8" x="27.9" y="35.6">VBAT</text>
<g font-size="1.1" fill="#840000">
<text x="72.7" y="133.4">1</text>
<text x="74.7" y="136.1" transform="rotate(-90 74.7 136.1)">2</text>
<text x="76.6" y="133.4">3</text>
</g>
</svg>
